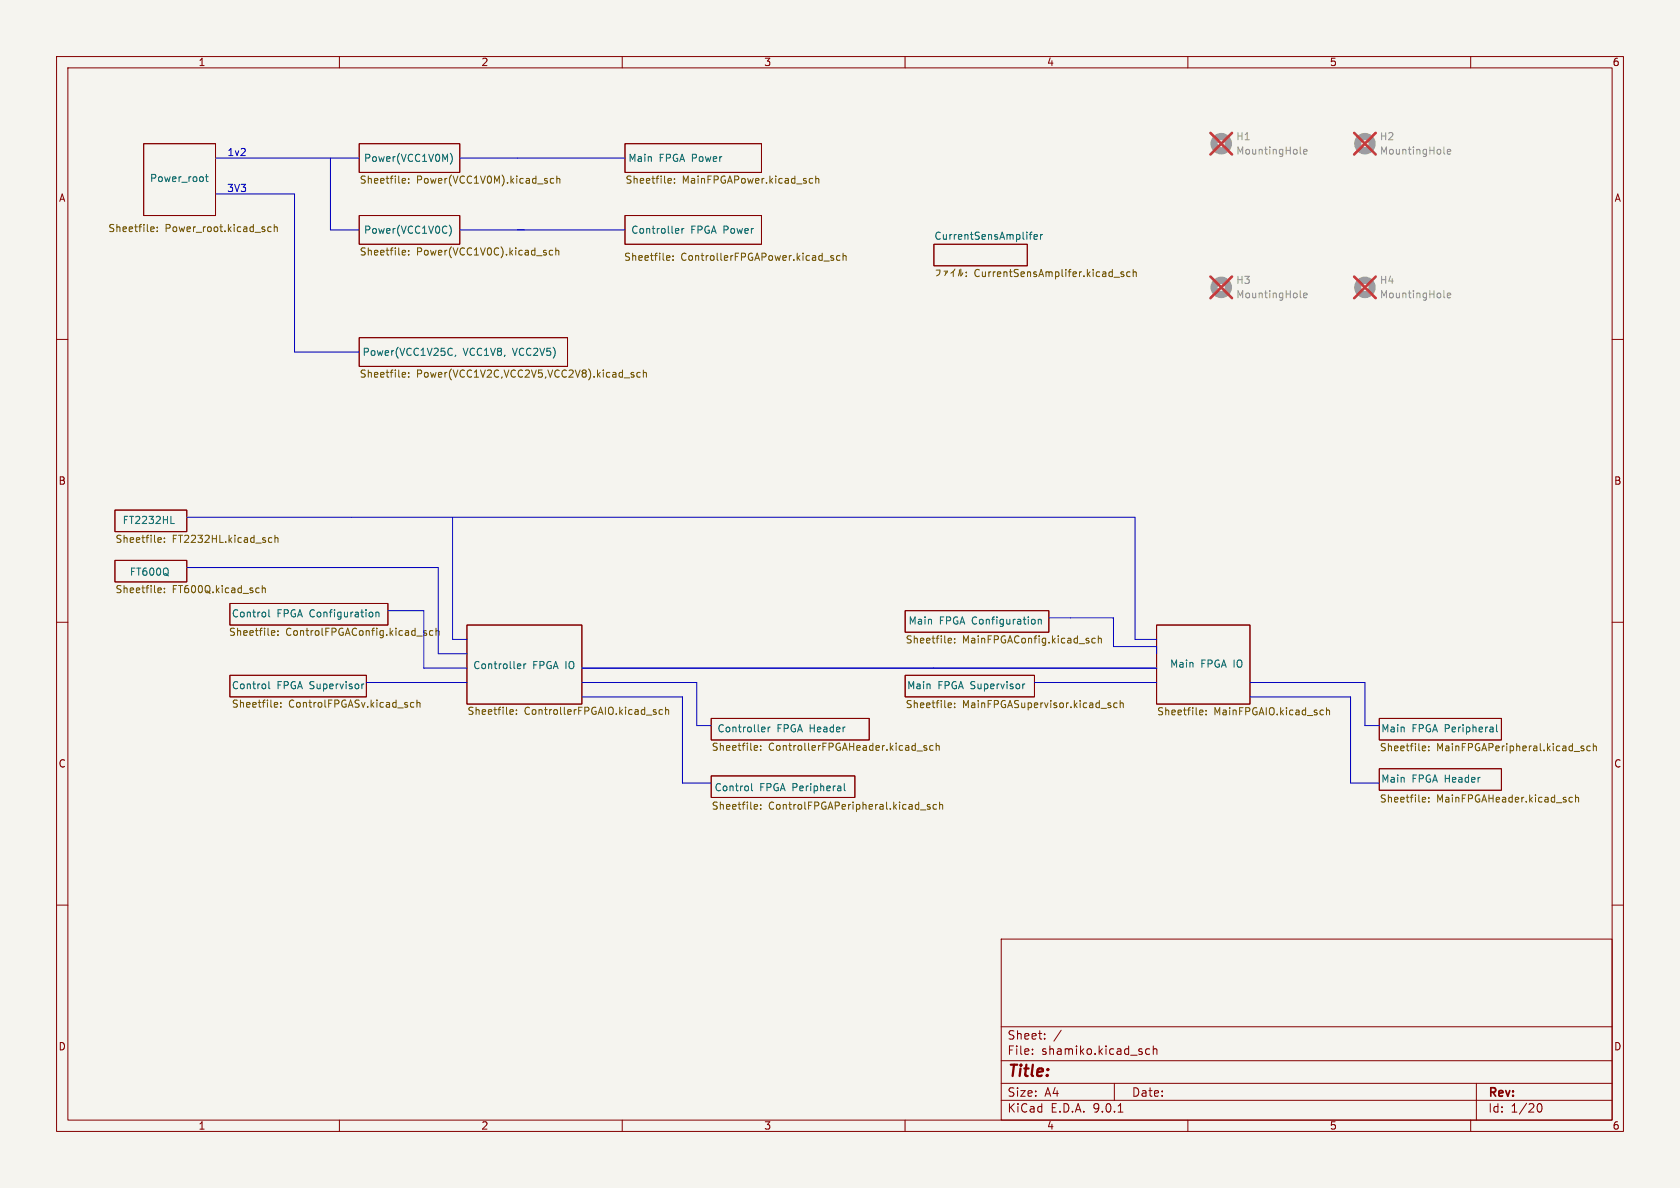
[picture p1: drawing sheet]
<svg xmlns="http://www.w3.org/2000/svg" width="297mm" height="210mm" viewBox="0 0 297 210" stroke-linecap="round" stroke-linejoin="round" font-family="sans-serif">
<path d="M0 0h297v210h-297z" fill="#f5f4ef" stroke="#f5f4ef" stroke-width=".18"/>
<g fill="none" stroke="#840000" stroke-width=".18">
<path d="M10 10h277v190h-277zM12 12h273v186h-273zM60 10v2M110 10v2M160 10v2M210 10v2M260 10v2M25.4 25.4h12.7v12.7h-12.7zM63.5 25.4h17.8v5.1h-17.8zM63.5 38.1h17.8v5.1h-17.8zM110.5 38.1h24.1v5.1h-24.1zM110.5 25.4h24.1v5.1h-24.1z"/>
<path d="M63.5 59.7h36.8v5.1h-36.8zM165.1 43.2h16.5v3.8h-16.5zM10 60h2M285 60h2M20.3 90.2h12.7v3.8h-12.7zM20.3 99.1h12.7v3.8h-12.7zM10 110h2M40.6 106.7h28v3.8h-28zM40.6 119.4h24.2v3.8h-24.2zM82.5 110.5h20.4v14h-20.4zM160 108h25.4v3.8h-25.4zM160 119.4h22.9v3.8h-22.9z"/>
<path d="M204.5 110.5h16.5v14h-16.5zM285 110h2M125.7 127h28v3.8h-28zM125.7 137.2h25.4v3.8h-25.4zM243.8 135.9h21.6v3.8h-21.6zM243.8 127h21.6v3.8h-21.6zM10 160h2M177 166h108v32h-108zM285 160h2M60 198v2M110 198v2M160 198v2"/>
<path d="M177 194.5h108M177 191.5h108M177 187.5h108M177 181.5h108M182.5 186.3v.1M182.5 185.5v.1M184.7 183.6v.1M184.7 182.8v.1M187.6 182.1l-1.3 2M197 191.5v3M197.7 196.6h.8M203.2 185.5l-.4-.1-.3 .3v.4l.2 .2h.5"/>
<path d="M203.9 185.5l.2-.1 .4 .1v.9M203.9 184.9v1.5M210 198v2M260 198v2M261 191.5v6.5M271.7 195.7l.2-.5 .2-.1a.81 .81 0 0 1 .6 .6 .81 .81 0 0 1-.3 .8h-.4l-.3-.5"/>
</g>
<g fill="none" stroke="#006464" stroke-width=".18">
<path d="M36.3 31.2h.5M36.5 30.8v1.1l.3 .2M79.4 39.8a1.46 1.46 0 0 1 0 1.9M79.6 27.1a1.46 1.46 0 0 1 0 1.9M119.6 40.4l.4 .1v.2l-.6 .1M120 41.2h-.4M120.6 40.4v.8M120.9 40.4l-.3 .2M182 41.5h.4M182.4 41l-.3 .2v1.1M182.8 41.9l.6-.1-.1-.3h-.3l-.2 .1 .1 .6h.4M183.9 41.5v.8"/>
<path d="M184.3 41.5l-.4 .2M79.6 61.6l.4 .1M80 62.7l-.4 .1M80.6 62.8l-.2 .2M30.2 92.5h.6M47.5 107.8v1.1l.2 .2M65.8 108.3v.6M66.5 108.2v.9M66.5 108.3l.1-.1 .3 .1 .1 .8M91.6 117.4h.4l.1 .3-.6 .1M92 118.1l-.4 .1M92.6 117.4v.8"/>
<path d="M93 117.4l-.4 .2M182.9 109.6v.6M183.5 109.5v.8M183.5 109.6l.2-.1h.3l.1 .8M47.5 120.5v1.1l.2 .2M64 120.9v.9M64.3 120.9l-.3 .3M132.9 138.5v1.1l.2 .2M134.8 128.5l.4 .1 .1 .2-.7 .2M135.2 129.3l-.4 .1M135.8 128.5v.9M136.2 128.5l-.4 .3"/>
<path d="M149.3 138.5v1.1l.1 .2M180.8 120.9v.9M181.2 120.9l-.4 .3M264.6 128.1v1.1l.2 .2"/>
</g>
<g fill="none" stroke="#725600" stroke-width=".18">
<path d="M48.5 39.7v1.2M71.3 31.5l.3 .1 .1 .2-.6 .2M71.6 32.3l-.3 .1M72.2 32.3v.1M72.2 31.6v.1M97.9 31.6l-.4-.1-.2 .3 .1 .5h.5M98.4 31.7l.2-.2 .3 .1 .1 .8M98.4 31.1v1.3M118.3 31.5l.3 .1 .1 .2-.6 .2M118.6 32.3l-.3 .1M119.2 32.3v.1M119.2 31.6v.1"/>
<path d="M143.1 32.3l.2 .1 .4-.1M143.7 31.6l-.4-.1-.2 .2M144.2 31.7l.2-.2 .3 .1 .1 .8M144.2 31.1v1.3M26.8 40.1l.4 .1 .1 .2-.7 .1M27.2 40.9h-.4M27.8 40.8v.1M27.8 40.2v.1M47.9 40.2l-.3-.1-.3 .2 .2 .6h.4M48.5 40.2l.2-.1 .3 .1v.7M71.3 44.2l.3 .1 .1 .2-.6 .2M71.6 45l-.3 .1"/>
<path d="M72.2 44.3v.1M72.2 45v.1M97.7 44.3l-.4-.1-.2 .3 .1 .5h.5M98.3 44.4l.1-.2 .3 .1 .1 .8M98.3 43.8v1.3M118 45.2h.4v.3l-.6 .1M118.4 46h-.4M119 45.9v.1M119 45.2v.2M147.3 45.2h-.3l-.1 .2v.1l.4 .2v.3h-.4M148.5 45.2h-.4l-.2 .2 .1 .6h.5M149 45.3l.2-.1h.3l.1 .8"/>
<path d="M149 44.8v1.2M165.5 47.7h.7a.82 .82 0 0 1-.6 1.1M166.9 47.9h.6l-.2 .4M167.2 48.1l-.2 .6M168.5 48v.9M168.5 48l-.4 .3M168.8 47.6l-.3 .4M169.6 47.7l-.2 1.1M169.9 47.6v1.2l.3-.6M170.8 48.8v.1M170.8 48.1v.1M197 49h.9"/>
<path d="M198.6 48.1h-.3l-.1 .1v.2l.4 .1v.3h-.4M199.8 48.1h-.4l-.2 .2 .1 .5h.5M200.3 48.2l.2-.1h.3l.1 .8M200.3 47.6v1.3M71.3 65.8l.3 .1 .1 .2-.6 .2M71.6 66.6l-.3 .1M72.2 65.9v.1M72.2 66.6v.1M111.6 66.1l.5 .3-.2 .3-.3-.1M112 65.9l-.3-.1-.1 .2M113.2 65.9l-.4-.1-.2 .3 .1 .5h.5M113.7 66l.2-.2 .3 .1 .1 .8"/>
<path d="M113.7 65.4v1.3M28.1 95l.4 .1v.2l-.6 .2M28.5 95.8l-.4 .1M29.1 95.8v.1M29.1 95.1v.1M47.6 95.8h.5M47.6 95.1h.5M48.6 95.2l.2-.2 .3 .1v.8M48.6 94.6v1.3M28.1 103.9l.4 .1v.2l-.6 .2M28.5 104.7l-.4 .1M29.1 104v.1"/>
<path d="M29.1 104.7v.1M45.7 103.9l.1 .1M45.8 104.7l-.1 .1M46.4 104.1l.1-.2 .3 .1 .1 .8M46.4 103.5v1.3M48.2 111.5h.3l.1 .3-.6 .1M48.5 112.3h-.3M49.1 112.2v.1M49.1 111.5v.2M75 111.8l.4 .2v.1l-.1 .2h-.4M75 111.5h.4M76.5 111.5h-.3l-.3 .2 .1 .6h.5"/>
<path d="M77.1 111.6l.2-.1h.3v.8M77.1 111.1v1.2M167.8 112.8l.4 .1v.2l-.6 .1M168.2 113.6l-.4 .1M168.8 113.5v.2M168.8 112.9v.1M193.6 112.9l-.3-.1-.3 .3 .1 .5h.5M194.2 112.9l.1-.1 .4 .1v.8M194.2 112.4v1.3M48.7 124.2h.3l.1 .3-.6 .1M49 125h-.3M49.6 124.9v.1"/>
<path d="M49.6 124.2v.2M73.2 124.2h-.4l-.2 .2 .1 .6h.5M73.7 124.3l.2-.1h.3l.1 .8M73.7 123.8v1.2M90.3 125.4l.4 .1 .1 .2-.7 .2M90.7 126.2l-.4 .1M91.3 126.2v.1M91.3 125.5v.1M115.9 125.9l.1 .1-.1 .3M115.9 125.4l.1 .1M117.1 125.5l-.3-.1-.3 .3 .1 .5h.5M117.7 125.6l.1-.2 .3 .1 .1 .8"/>
<path d="M117.7 125v1.3M133.5 131.8l.4 .1v.2l-.6 .1M133.9 132.6h-.4M134.5 132.5v.1M134.5 131.9v.1M162.1 132.8h1M163.8 131.9l-.3-.1-.2 .2 .1 .2 .4 .1v.3h-.5M165 131.9l-.4-.1-.2 .2 .1 .6h.5M165.5 131.9l.2-.1 .3 .1v.7M165.5 131.4v1.2M167.8 124.3h.4v.3l-.6 .1M168.2 125l-.4 .1"/>
<path d="M168.8 124.3v.1M168.8 125v.1M196 124.7h.3l.1 .2-.2 .2h-.2M196 124.3h.3M197.5 124.3h-.4l-.2 .2 .1 .5h.5M198 124.4l.2-.1h.3l.1 .8M198 123.8v1.3M212.3 125.5l.3 .1 .1 .2-.6 .1M212.6 126.3l-.3 .1M213.2 126.2v.2M213.2 125.6v.1M234.5 125.6l.2-.1 .3 .1 .1 .8"/>
<path d="M234.5 125.1v1.3M251.6 131.9h.4v.3l-.6 .1M252 132.7h-.4M252.6 131.9v.2M252.6 132.6v.1M279.5 132.1l.5 .4-.1 .2h-.4M280 131.9h-.3l-.2 .2M281.1 131.9h-.3l-.3 .2 .1 .6h.5M281.7 132l.2-.1h.3v.8M281.7 131.4v1.3M133.5 142.2l.4 .1v.2l-.6 .1M133.9 143l-.4 .1"/>
<path d="M134.5 142.3v.1M134.5 142.9v.2M162.7 143.2h1M164.4 142.3l-.3-.1-.2 .2 .1 .2 .4 .1v.3h-.5M165.6 142.3l-.4-.1-.2 .2 .1 .6h.5M166.1 142.3l.2-.1 .3 .1 .1 .8M166.1 141.8v1.3M251.6 140.9l.4 .1v.2l-.6 .2M252 141.7l-.4 .1M252.6 141.7v.1M252.6 141v.1M278 141l-.4-.1-.2 .3 .1 .5h.5"/>
<path d="M278.5 141.1l.2-.2 .3 .1 .1 .8M278.5 140.5v1.3"/>
</g>
<g fill="none" stroke="#9c9b98" stroke-width="1.3">
<circle cx="215.9" cy="25.4" r="1.27"/>
<circle cx="241.3" cy="25.4" r="1.27"/>
<circle cx="215.9" cy="50.8" r="1.27"/>
<circle cx="241.3" cy="50.8" r="1.27"/>
</g>
<path d="M229.9 27.1l.1 .1M230.5 26.8l.6-.1-.1-.2-.4-.1-.1 .2v.6h.5M255.3 27.1l.1 .1M255.9 26.8l.6-.1-.1-.2-.4-.1-.1 .2v.6h.5M229.9 52.5l.1 .1M230.5 52.2l.6-.1-.1-.2-.4-.1-.1 .2v.6h.5M255.3 52.5l.1 .1M255.9 52.2l.6-.1-.1-.2-.4-.1-.1 .2v.6h.5" fill="none" stroke="#939391" stroke-width=".18"/>
<path d="M214 23.5l3.8 3.8M217.8 23.5l-3.8 3.8M239.4 23.5l3.8 3.8M243.2 23.5l-3.8 3.8M214 48.9l3.8 3.8M217.8 48.9l-3.8 3.8M239.4 48.9l3.8 3.8M243.2 48.9l-3.8 3.8" fill="none" stroke="#e12e31" stroke-width=".46"/>
<g fill="none" stroke="#0000c2" stroke-width=".18">
<path d="M38.1 27.9h25.4M38.1 34.3h14v27.9h11.4M58.4 27.9v12.7h5.1M81.3 27.9h29.2M81.3 40.6h29.2M33 91.4h167.7v21.6h3.8M80 91.4v21.6h2.5M33 100.3h44.5v15.3h5M68.6 108h6.3v10.1h7.6M185.4 109.2h11.4v5.1h7.7v1.3M64.8 120.7h17.7M102.9 120.7h20.3v7.6h2.5"/>
<path d="M102.9 123.2h17.7v15.2h5.1M182.9 120.7h21.6M221 120.7h20.3v7.6h2.5M221 123.2h17.8v15.2h5"/>
</g>
<path d="M102.9 118.1h101.6" fill="none" stroke="#0000c2" stroke-width=".25"/>
<text font-size="2.8" fill="#840000" x="178" y="190.9">Title:</text>
<g font-size="2.1" fill="#840000">
<text x="178" y="184">Sheet:</text>
<text x="178" y="186.7">File:</text>
<text x="184.1" y="186.7">shamiko.kicad_sch</text>
<text x="178" y="196.9">KiCad</text>
<text x="178" y="194.1">Size:</text>
<text x="184.7" y="194.1">A4</text>
<text x="185.7" y="196.9">E.D.A.</text>
<text x="193.3" y="196.9">9.0.1</text>
<text x="200" y="194.1">Date:</text>
<text x="263" y="194.3">Rev:</text>
<text x="263" y="196.9">Id:</text>
<text x="267.1" y="196.9">1/20</text>
</g>
<g font-size="1.8" fill="#840000">
<text x="35" y="11.9">1</text>
<text x="85" y="11.9">2</text>
<text x="135" y="11.9">3</text>
<text x="185" y="11.9">4</text>
<text x="235" y="11.9">5</text>
<text x="285" y="11.9">6</text>
<text x="10.3" y="35.9">A</text>
<text x="285.3" y="35.9">A</text>
<text x="10.3" y="85.9">B</text>
<text x="285.3" y="85.9">B</text>
<text x="10.3" y="135.9">C</text>
<text x="285.3" y="135.9">C</text>
<text x="10.3" y="185.9">D</text>
<text x="285.3" y="185.9">D</text>
<text x="35" y="199.9">1</text>
<text x="85" y="199.9">2</text>
<text x="135" y="199.9">3</text>
<text x="185" y="199.9">4</text>
<text x="235" y="199.9">5</text>
<text x="285" y="199.9">6</text>
</g>
<g font-size="1.8" fill="#0000c2">
<text x="40.1" y="27.8">1v2</text>
<text x="40.1" y="34.1">3V3</text>
</g>
<g font-size="1.8" fill="#006464">
<text x="64.3" y="28.7">Power(VCC1V0M)</text>
<text x="111" y="28.7">Main</text>
<text x="116.5" y="28.7">FPGA Power</text>
<text x="26.4" y="32.3">Power_root</text>
<text x="64.3" y="41.4">Power(VCC1V0C)</text>
<text x="111.5" y="41.4">Controller</text>
<text x="122.1" y="41.4">FPGA Power</text>
<text x="165.1" y="42.5">CurrentSensAmplifer</text>
<text x="64" y="63">Power(VCC1V25C,</text>
<text x="81.9" y="63">VCC1V8,</text>
<text x="90.8" y="63">VCC2V5)</text>
<text x="21.6" y="92.7">FT2232HL</text>
<text x="22.9" y="101.9">FT600Q</text>
<text x="40.9" y="109.2">Control</text>
<text x="49" y="109.2">FPGA Configuration</text>
<text x="160.5" y="110.5">Main</text>
<text x="166.1" y="110.5">FPGA Configuration</text>
<text x="83.6" y="118.4">Controller</text>
<text x="94.2" y="118.4">FPGA IO</text>
<text x="206.8" y="118.1">Main</text>
<text x="212.3" y="118.1">FPGA IO</text>
<text x="40.9" y="121.9">Control</text>
<text x="49" y="121.9">FPGA Supervisor</text>
<text x="160.3" y="121.9">Main</text>
<text x="165.8" y="121.9">FPGA Supervisor</text>
<text x="126.7" y="129.5">Controller</text>
<text x="137.4" y="129.5">FPGA Header</text>
<text x="244.1" y="129.5">Main</text>
<text x="249.6" y="129.5">FPGA Peripheral</text>
<text x="126.2" y="140">Control</text>
<text x="134.3" y="140">FPGA Peripheral</text>
<text x="244.1" y="138.4">Main</text>
<text x="249.6" y="138.4">FPGA Header</text>
</g>
<g font-size="1.8" fill="#939391">
<text x="218.4" y="25">H1</text>
<text x="218.4" y="27.5">MountingHole</text>
<text x="243.8" y="25">H2</text>
<text x="243.8" y="27.5">MountingHole</text>
<text x="218.4" y="50.4">H3</text>
<text x="218.4" y="52.9">MountingHole</text>
<text x="243.8" y="50.4">H4</text>
<text x="243.8" y="52.9">MountingHole</text>
</g>
<g font-size="1.8" fill="#725600">
<text x="63.5" y="32.8">Sheetfile:</text>
<text x="73.6" y="32.8">Power(VCC1V0M).kicad_sch</text>
<text x="110.5" y="32.8">Sheetfile:</text>
<text x="120.6" y="32.8">MainFPGAPower.kicad_sch</text>
<text x="19" y="41.4">Sheetfile:</text>
<text x="29.2" y="41.4">Power_root.kicad_sch</text>
<text x="63.5" y="45.5">Sheetfile:</text>
<text x="73.6" y="45.5">Power(VCC1V0C).kicad_sch</text>
<text x="110.2" y="46.4">Sheetfile:</text>
<text x="120.4" y="46.4">ControllerFPGAPower.kicad_sch</text>
<text x="172.2" y="49.3">CurrentSensAmplifer.kicad_sch</text>
<text x="63.5" y="67.1">Sheetfile:</text>
<text x="73.6" y="67.1">Power(VCC1V2C,VCC2V5,VCC2V8).kicad_sch</text>
<text x="20.3" y="96.3">Sheetfile:</text>
<text x="30.4" y="96.3">FT2232HL.kicad_sch</text>
<text x="20.3" y="105.2">Sheetfile:</text>
<text x="30.4" y="105.2">FT600Q.kicad_sch</text>
<text x="40.4" y="112.7">Sheetfile:</text>
<text x="50.5" y="112.7">ControlFPGAConfig.kicad_sch</text>
<text x="160" y="114.1">Sheetfile:</text>
<text x="170.1" y="114.1">MainFPGAConfig.kicad_sch</text>
<text x="40.9" y="125.4">Sheetfile:</text>
<text x="51" y="125.4">ControlFPGASv.kicad_sch</text>
<text x="160" y="125.5">Sheetfile:</text>
<text x="170.1" y="125.5">MainFPGASupervisor.kicad_sch</text>
<text x="82.5" y="126.7">Sheetfile:</text>
<text x="92.7" y="126.7">ControllerFPGAIO.kicad_sch</text>
<text x="204.5" y="126.8">Sheetfile:</text>
<text x="214.6" y="126.8">MainFPGAIO.kicad_sch</text>
<text x="125.7" y="133">Sheetfile:</text>
<text x="135.9" y="133">ControllerFPGAHeader.kicad_sch</text>
<text x="243.8" y="133.1">Sheetfile:</text>
<text x="254" y="133.1">MainFPGAPeripheral.kicad_sch</text>
<text x="125.7" y="143.5">Sheetfile:</text>
<text x="135.9" y="143.5">ControlFPGAPeripheral.kicad_sch</text>
<text x="243.8" y="142.2">Sheetfile:</text>
<text x="254" y="142.2">MainFPGAHeader.kicad_sch</text>
</g>
</svg>
